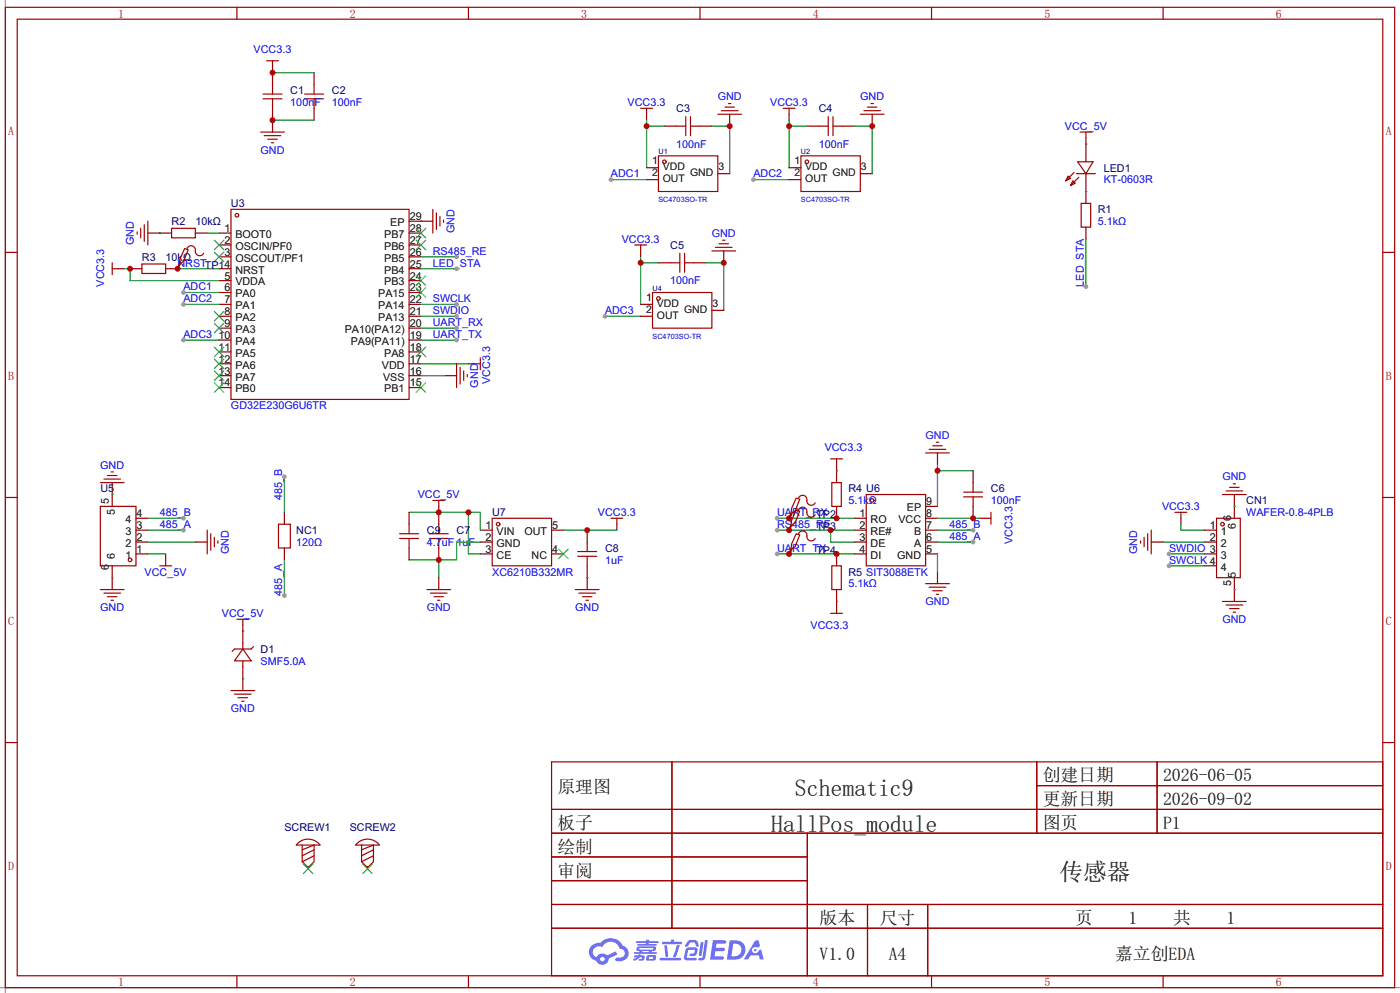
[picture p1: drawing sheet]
<svg xmlns="http://www.w3.org/2000/svg" width="299mm" height="212mm" viewBox="0 0 299 212" stroke-linecap="round" stroke-linejoin="round" font-family="sans-serif">
<path d="M1.1 0v212.3M0 211.1h299.5" fill="none" stroke="#999" stroke-width=".25"/>
<g fill="none" stroke="#a10000" stroke-width=".25">
<path d="M1.1 1.6h297.2v209.5h-297.2zM3.7 4.1h292.1v204.5h-292.1zM50.7 1.6v2.5M100.2 1.6v2.5M149.7 1.6v2.5M199.3 1.6v2.5M248.8 1.6v2.5M1.1 54h2.6M295.8 54h2.5M1.1 106.3h2.6M295.8 106.3h2.5M1.1 158.7h2.6"/>
<path d="M295.8 158.7h2.5M118 162.9h177.8v45.7h-177.8zM118 173h177.8M118 178.1h177.8M143.7 162.9v35.5M172.7 178.1v30.5M221.8 162.9v15.2M221.8 167.9h74M247.5 162.9v15.2M118 183.2h54.7M118 193.3h177.8M118 188.3h54.7"/>
<path d="M118 198.4h177.8M185.6 193.3v15.3M198.4 193.3v15.3M50.7 208.6v2.5M100.2 208.6v2.5M149.7 208.6v2.5M199.3 208.6v2.5M248.8 208.6v2.5"/>
</g>
<g fill="#5487ff">
<path d="M152.5 201h2.2a.49 .49 0 0 1 .7 .4 .49 .49 0 0 1-.7 .3h-1.4l-.2 .9h1.6a.37 .37 0 0 1 .4 .4 .37 .37 0 0 1-.4 .3h-1.7l-.2 1.1h1.4a.48 .48 0 0 1 .7 .4l-.4 .3h-2.6z"/>
<path d="M161.5 201h.8l.3 1.3-.6 .3a.72 .72 0 0 0-1.1 .2 .72 .72 0 0 0 .3 1 .72 .72 0 0 0 1-.4l.1-.2 .5-.3 .6 2.2h-.8l-.3-.9h-1.8l-.5 .9h-.9z"/>
<path d="M149.9 201.4h.6l-.4 2.7a.31 .31 0 0 1-.3 .3 .31 .31 0 0 1-.3-.3z"/>
<path d="M150.8 200.9h.6l-.5 3.7a.97 .97 0 0 1-1.5 .5l.1-.3 .6-.1 .2-.1z"/>
<path d="M147.1 201.2l.5-.3 1.3 .1 .3 .4 .3 .8-.6 .1-.3-.8h-.8h-.2l-.6 .8h-.5z"/>
<path d="M146.8 202.8l.6-.3h1.3l.4 .2a1.51 1.51 0 0 1-.4 1.6l-1 .1a.27 .27 0 0 1-.2-.4 .27 .27 0 0 1 .3-.2h.6l.2-.8-1.4 .1-.3 1.6 1.9 .1a.28 .28 0 0 1 .2 .3 .28 .28 0 0 1-.3 .2h-1.9l-.4-.3-.1-.4z"/>
<path d="M141.1 204.7h4.3a.28 .28 0 0 1 .3 .3 .28 .28 0 0 1-.3 .3h-4.2l-.1-.1z"/>
<path d="M144.8 202h.6l-.5 1.6a1.01 1.01 0 0 1-.6 1l-.3-.2z"/>
<path d="M142.1 202.1h.6l.2 2.2-.2 .3-.4-.2z"/>
<path d="M141.7 201.3h1.8l.2-.5h.5l-.1 .5h1.5a.27 .27 0 0 1 .3 .3 .27 .27 0 0 1-.3 .2h-3.8l-.2-.1z"/>
<path d="M135.7 204.2h.8v-.2h.6l-.1 .2h.8l.1 .4-.1 .6-1.1 .2v-.4l.6-.1v-.2l-.4-.1-.5 .5-.8 .3-.2-.4 .8-.4h-.6z"/>
<path d="M136.1 201.2h2.1l.1-.3h.6l-.1 .3h1.9l.2 .2-.2 .2h-1.9l-.1 .2h1.6l.2 .2-.2 .1h-3.9l-.1-.3h1.8v-.2h-1.9z"/>
<path d="M156.1 201l-.6 4.1h1.4a2.14 2.14 0 0 0 2.6-2.1 2.14 2.14 0 0 0-2.7-2zM156.8 201.7a1.41 1.41 0 0 1 1.8 1.4 1.41 1.41 0 0 1-1.9 1.3h-.3z"/>
<path d="M136.3 202.5l-.2 .6 .6 .2 .1 .2h-1.1v.4h4.6l.2-.2-.1-.2h-1l.1-.1a.66 .66 0 0 0 .7-.3 .66 .66 0 0 0 0-.8h-3.5zM136.8 202.7h2.9l-.1 .3h-2.8zM137.4 203.3h1.4l-.1 .2h-1.2z"/>
<path d="M138.4 204.3l-.2 .9a2.27 2.27 0 0 0 1.8 .1l.2-.1a.84 .84 0 0 0 0-1l-1.4-.1zM138.9 204.6l.7-.1 .1 .3-.2 .2h-.7z"/>
<path d="M126.6 202.1a1.91 1.91 0 0 0-.5 2 1.91 1.91 0 0 0 1.5 1.3 1.35 1.35 0 0 0 1.5 .8 1.35 1.35 0 0 0 1.1-1.3l1.9-.9-.4-.6-1.8 .8a1.41 1.41 0 0 0-2.3 .4 1.25 1.25 0 0 1-.6-1.8 1.25 1.25 0 0 1 1.8-.3 2.01 2.01 0 0 1 2-1.2 2.01 2.01 0 0 1 1.8 1.5 .95 .95 0 0 1 1.1 .9 .95 .95 0 0 1-1 1h-.6a.39 .39 0 0 0-.5 .3 .39 .39 0 0 0 .4 .5 1.82 1.82 0 0 0 2.1-.7 1.82 1.82 0 0 0-.1-2.2l-.8-.5a2.86 2.86 0 0 0-4.8-.6l-1.1 .2zM128.4 205a.5 .5 0 0 1 1 0 .5 .5 0 0 1-1 0z"/>
<circle cx="161.6" cy="203.1" r=".27"/>
</g>
<g fill="none" stroke="#870000" stroke-width=".25">
<path d="M58.3 14.3v1.2M138.3 24.4v1.3M168.8 24.4v1.3M232.3 29.5v1.3M25.3 57.4h1.2M137 53.6v1.3M100.2 77.8h1.3M178.9 99.4v1.2M35.4 118.4v1.3M93.9 108.2v1.3M102.7 113.3h2.6M102.7 118.4h2.6"/>
<path d="M102.7 115.9h2.6M118 113.3h2.5M118 118.4h2.5M132 112.1v1.2M209.4 110.8h1.3M252.6 110.8v1.3M51.9 133.6v1.3M178.9 128.6v1.2"/>
</g>
<path d="M119.5 117.4l2 2M121.5 117.4l-2 2" fill="none" stroke="#3c3" stroke-width=".25"/>
<g fill="none" stroke="#a10000" stroke-width=".25">
<path d="M57 13h2.6M58.3 13v1.3M137 23.2h2.6M138.3 23.2v1.2M167.5 23.2h2.6M168.8 23.2v1.2M231 28.2h2.6M232.3 28.2v1.3M24 56.2v2.5M24 57.4h1.3M135.8 52.4h2.5M137 52.4v1.2"/>
<path d="M101.5 77.8h1.2M102.7 76.5v2.5M177.7 98.1h2.5M178.9 98.1v1.3M35.4 119.7v1.2M92.6 107h2.5M93.9 107v1.2M105.3 110.8h12.7v10.1h-12.7zM130.7 110.8h2.5M132 110.8v1.3M210.7 110.8h1.3M212 109.5v2.6"/>
<path d="M251.3 109.5h2.6M252.6 109.5v1.3M34.2 120.9h2.5M50.7 132.4h2.5M51.9 132.4v1.2M177.7 131.1h2.5M178.9 129.8v1.3"/>
<circle cx="106.6" cy="112.1" r=".38"/>
</g>
<path d="M87.5 109.5h15.2v3.8M100.2 109.5v8.9h2.5M120.5 113.3h11.5" fill="none" stroke="#008700" stroke-width=".25"/>
<circle cx="100.2" cy="109.5" r=".63" fill="#c00"/>
<path d="M91.8 115.1h4.1M91.8 114.1h4.1M93.9 112.1v2" fill="none" stroke="#a10000" stroke-width=".25"/>
<path d="M93.9 109.5v2.6M93.9 117.1v2.6" fill="none" stroke="#870000" stroke-width=".25"/>
<circle cx="93.9" cy="109.5" r=".63" fill="#c00"/>
<path d="M93.9 115.1v2M123.6 118.9h4M123.6 117.9h4M125.6 115.9v2" fill="none" stroke="#a10000" stroke-width=".25"/>
<path d="M125.6 113.3v2.6M125.6 120.9v2.6" fill="none" stroke="#870000" stroke-width=".25"/>
<circle cx="125.6" cy="113.3" r=".63" fill="#c00"/>
<path d="M125.6 118.9v2" fill="none" stroke="#a10000" stroke-width=".25"/>
<path d="M93.9 119.7v3.8M102.7 115.9h-5v3.8h-10.2" fill="none" stroke="#008700" stroke-width=".25"/>
<circle cx="93.9" cy="119.7" r=".63" fill="#c00"/>
<g fill="none" stroke="#870000" stroke-width=".25">
<path d="M27.8 57.4h2.6M34.2 49.8h2.5M35.4 57.4h2.6M41.8 49.8h2.5M182.8 110.8h2.5M182.8 113.3h2.5M182.8 115.9h2.5M182.8 118.4h2.5M198 110.8h2.5M198 113.3h2.5M198 115.9h2.5M198 118.4h2.5"/>
<path d="M198 108.2h2.5M93.9 123.5v2.5M125.6 123.5v2.5"/>
</g>
<g fill="none" stroke="#a10000" stroke-width=".25">
<path d="M30.4 56.4h5v2.1h-5zM36.7 48.8h5.1v2h-5.1zM185.3 105.7h12.7v15.2h-12.7zM91.3 126h5.1M92.1 126.8h3.5M92.8 127.5h2.1M93.6 128.3h.5M123.1 126h5M123.8 126.8h3.6M124.6 127.5h2M125.3 128.3h.6"/>
<circle cx="186.6" cy="107" r=".38"/>
</g>
<path d="M166.2 113.3h16.6M177.7 113.3v2.6h5.1M125.6 123.5h.1" fill="none" stroke="#008700" stroke-width=".25"/>
<circle cx="177.7" cy="113.3" r=".63" fill="#c00"/>
<circle cx="166.2" cy="113.3" r=".51" fill="#999"/>
<path d="M166.2 110.8h16.6" fill="none" stroke="#008700" stroke-width=".25"/>
<circle cx="166.2" cy="110.8" r=".51" fill="#999"/>
<path d="M166.2 118.4h16.6" fill="none" stroke="#008700" stroke-width=".25"/>
<circle cx="166.2" cy="118.4" r=".51" fill="#999"/>
<path d="M200.5 96.8v2.6" fill="none" stroke="#870000" stroke-width=".25"/>
<path d="M198 96.8h5.1M198.8 96.1h3.5M199.5 95.3h2M200.3 94.5h.5" fill="none" stroke="#a10000" stroke-width=".25"/>
<path d="M200.5 99.4v8.8M200.5 100.6h7.7" fill="none" stroke="#008700" stroke-width=".25"/>
<circle cx="200.5" cy="100.6" r=".63" fill="#c00"/>
<path d="M200.5 113.3h7.7" fill="none" stroke="#008700" stroke-width=".25"/>
<circle cx="208.2" cy="113.3" r=".51" fill="#999"/>
<path d="M200.5 115.9h7.7" fill="none" stroke="#008700" stroke-width=".25"/>
<circle cx="208.2" cy="115.9" r=".51" fill="#999"/>
<path d="M232.3 30.8v3.8M232.3 37.1v3.8M200.5 122.2v2.6" fill="none" stroke="#870000" stroke-width=".25"/>
<path d="M228.5 37.6l.5 .5-1 .5zM229.5 38.6l.5 .6-1 .5zM229.7 36.9l-1.7 1.7M230.3 37.1h4M230.5 34.6h3.3l-1.5 2.5zM230.8 37.9l-1.8 1.8M198 124.8h5.1M198.8 125.5h3.5M199.5 126.3h2M200.3 127h.5" fill="none" stroke="#a10000" stroke-width=".25"/>
<path d="M232.3 30.8h.1M232.3 51.1v10.2M200.5 118.4v3.8M200.5 110.8h8.9" fill="none" stroke="#008700" stroke-width=".25"/>
<circle cx="232.3" cy="61.3" r=".51" fill="#999"/>
<path d="M232.3 40.9v2.6M232.3 48.6v2.5M178.9 100.6v2.6M178.9 108.2v2.6" fill="none" stroke="#870000" stroke-width=".25"/>
<path d="M231.3 43.5h2v5.1h-2z" fill="none" stroke="#a10000" stroke-width=".25"/>
<circle cx="178.9" cy="110.8" r=".63" fill="#c00"/>
<path d="M177.9 103.2h2.1v5h-2.1z" fill="none" stroke="#a10000" stroke-width=".25"/>
<path d="M178.9 118.4v2.5" fill="none" stroke="#870000" stroke-width=".25"/>
<circle cx="178.9" cy="118.4" r=".63" fill="#c00"/>
<path d="M178.9 126v2.6" fill="none" stroke="#870000" stroke-width=".25"/>
<path d="M177.9 120.9h2.1v5.1h-2.1z" fill="none" stroke="#a10000" stroke-width=".25"/>
<path d="M232.3 40.9h.1M250.1 120.9h7.6" fill="none" stroke="#008700" stroke-width=".25"/>
<circle cx="250.1" cy="120.9" r=".51" fill="#999"/>
<path d="M250.1 118.4h7.6" fill="none" stroke="#008700" stroke-width=".25"/>
<circle cx="250.1" cy="118.4" r=".51" fill="#999"/>
<path d="M24 105.7h.1M31.6 115.9h10.2M31.6 118.4h3.8M31.6 110.8h7.6M248.8 115.9h8.9M252.6 112.1v1.2h5.1M24 123.5h.1" fill="none" stroke="#008700" stroke-width=".25"/>
<path d="M24 103.2v5M29.1 115.9h2.5M29.1 118.4h2.5M29.1 113.3h2.5M29.1 110.8h2.5M41.8 115.9h2.5M246.3 115.9h2.5M264 105.7v2.5M24 120.9v5.1M264 126v2.6" fill="none" stroke="#870000" stroke-width=".25"/>
<g fill="none" stroke="#a10000" stroke-width=".25">
<path d="M21.5 108.2h7.6v12.7h-7.6zM21.5 103.2h5M22.2 102.4h3.6M23 101.6h2M23.7 100.9h.6M44.3 113.3v5.1M45.1 114.1v3.5M45.8 114.8v2.1M46.6 115.6v.5M244 115.6v.5M244.7 114.8v2.1M245.5 114.1v3.5"/>
<path d="M246.3 113.3v5.1M261.5 105.7h5.1M262.3 104.9h3.5M263 104.2h2M263.8 103.4h.5M21.5 126h5M22.2 126.8h3.6M23 127.5h2M23.7 128.3h.6M261.5 128.6h5.1M262.3 129.3h3.5M263 130.1h2"/>
<path d="M263.8 130.8h.5"/>
<circle cx="27.8" cy="119.7" r=".38"/>
</g>
<circle cx="39.2" cy="110.8" r=".51" fill="#999"/>
<path d="M31.6 113.3h7.6" fill="none" stroke="#008700" stroke-width=".25"/>
<circle cx="39.2" cy="113.3" r=".51" fill="#999"/>
<path d="M59.6 112.1h2.5v5h-2.5z" fill="none" stroke="#a10000" stroke-width=".25"/>
<path d="M60.8 109.5v2.6M60.8 117.1v2.6" fill="none" stroke="#870000" stroke-width=".25"/>
<path d="M60.8 101.9v7.6" fill="none" stroke="#008700" stroke-width=".25"/>
<circle cx="60.8" cy="101.9" r=".51" fill="#999"/>
<path d="M60.8 119.7v7.6" fill="none" stroke="#008700" stroke-width=".25"/>
<circle cx="60.8" cy="127.3" r=".51" fill="#999"/>
<g fill="none" stroke="#a10000" stroke-width=".25">
<path d="M58.3 18.1v2M67.2 18.1v2M56.3 20.1h4M56.3 21.1h4M58.3 21.1v2.1M65.2 20.1h4M65.2 21.1h4M67.2 21.1v2.1M144.7 27h2M146.7 24.9v4.1M147.7 27h2M147.7 24.9v4.1"/>
<path d="M175.1 27h2.1M177.2 24.9v4.1M178.2 27h2M178.2 24.9v4.1M143.4 56.2h2M145.4 54.1v4.1M146.4 56.2h2.1M146.4 54.1v4.1M206.1 105.2h4.1M208.2 103.2v2M208.2 106.2v2"/>
</g>
<path d="M58.3 15.5v2.6M67.2 15.5v2.6M58.3 23.2v2.5M67.2 23.2v2.5M142.1 27h2.6M149.7 27h2.6M172.6 27h2.5M180.2 27h2.6M140.8 56.2h2.6M148.5 56.2h2.5M208.2 100.6v2.6M208.2 108.2v2.6" fill="none" stroke="#870000" stroke-width=".25"/>
<circle cx="208.2" cy="110.8" r=".63" fill="#c00"/>
<path d="M206.1 106.2h4.1" fill="none" stroke="#a10000" stroke-width=".25"/>
<path d="M137 56.2h3.8M137 54.9v10.2" fill="none" stroke="#008700" stroke-width=".25"/>
<circle cx="137" cy="56.2" r=".63" fill="#c00"/>
<path d="M168.8 25.7v10.2M168.8 27h3.8" fill="none" stroke="#008700" stroke-width=".25"/>
<circle cx="168.8" cy="27" r=".63" fill="#c00"/>
<path d="M138.3 27h3.8M138.3 25.7v10.2" fill="none" stroke="#008700" stroke-width=".25"/>
<circle cx="138.3" cy="27" r=".63" fill="#c00"/>
<path d="M156.1 24.4v2.6M186.6 24.4v2.6M154.8 53.6v2.6" fill="none" stroke="#870000" stroke-width=".25"/>
<path d="M153.5 24.4h5.1M154.3 23.7h3.6M155.1 22.9h2M155.8 22.1h.5M184 24.4h5.1M184.8 23.7h3.5M185.5 22.9h2.1M186.3 22.1h.5M152.3 53.6h5.1M153 52.9h3.6M153.8 52.1h2M154.6 51.3h.5" fill="none" stroke="#a10000" stroke-width=".25"/>
<path d="M151 56.2h3.8v10.1" fill="none" stroke="#008700" stroke-width=".25"/>
<circle cx="154.8" cy="56.2" r=".63" fill="#c00"/>
<path d="M152.3 27h3.8v10.1" fill="none" stroke="#008700" stroke-width=".25"/>
<circle cx="156.1" cy="27" r=".63" fill="#c00"/>
<path d="M182.8 27h3.8v10.1" fill="none" stroke="#008700" stroke-width=".25"/>
<circle cx="186.6" cy="27" r=".63" fill="#c00"/>
<g fill="none" stroke="#a10000" stroke-width=".25">
<path d="M260.2 110.8h5.1v12.7h-5.1z"/>
<circle cx="261.5" cy="112.1" r=".38"/>
</g>
<path d="M257.7 113.3h2.5M257.7 115.9h2.5M257.7 118.4h2.5M264 108.2v2.6M257.7 120.9h2.5M264 123.5v2.5" fill="none" stroke="#870000" stroke-width=".25"/>
<path d="M129.4 67.6h7.6" fill="none" stroke="#008700" stroke-width=".25"/>
<circle cx="129.4" cy="67.6" r=".51" fill="#999"/>
<path d="M161.2 38.4h7.6" fill="none" stroke="#008700" stroke-width=".25"/>
<circle cx="161.2" cy="38.4" r=".51" fill="#999"/>
<path d="M130.7 38.4h7.6" fill="none" stroke="#008700" stroke-width=".25"/>
<circle cx="130.7" cy="38.4" r=".51" fill="#999"/>
<path d="M264 108.2h.1M264 126h.1" fill="none" stroke="#008700" stroke-width=".25"/>
<path d="M49.4 147.6h5.1M50.2 148.4h3.5M50.9 149.1h2.1M51.7 149.9h.5M63.8 180.2a3.2 3.2 0 0 1 4.7 .4h-5.1zM64.6 180.6v3.6l1.3 1.3 1.3-1.3v-3.6l-2.6 1M67.2 181.6l-2.6 1.3M67.2 182.9l-2.6 1.3M76.5 180.2a3.2 3.2 0 0 1 4.7 .4h-5.1zM77.3 180.6v3.6l1.3 1.3 1.3-1.3v-3.6l-2.6 1M79.9 181.6l-2.6 1.3M79.9 182.9l-2.6 1.3" fill="none" stroke="#a10000" stroke-width=".25"/>
<path d="M168.8 110.8h.1M51.9 145.1v2.5M65.9 185.2v.5M78.6 185.2v.5" fill="none" stroke="#870000" stroke-width=".25"/>
<path d="M64.9 184.7l2 2M66.9 184.7l-2 2M77.6 184.7l2 2M79.6 184.7l-2 2" fill="none" stroke="#3c3" stroke-width=".25"/>
<circle cx="168.8" cy="110.8" r=".63" fill="#c00"/>
<path d="M170.3 106.5l.8 .2-1 2.6-.6 .2-.7 1.3 .5-1.5v-.5zM170.8 106.5a.93 .93 0 0 1 1.1-.6 .93 .93 0 0 1 .7 1.1 .94 .94 0 0 0 .7 1 .94 .94 0 0 0 1.1-.5" fill="none" stroke="#a10000" stroke-width=".25"/>
<path d="M168.8 113.3h.1" fill="none" stroke="#870000" stroke-width=".25"/>
<circle cx="168.8" cy="113.3" r=".63" fill="#c00"/>
<path d="M170.3 109l.8 .3-1 2.5-.6 .3-.7 1.2 .5-1.5v-.5zM170.8 109a.93 .93 0 0 1 1.1-.6 .93 .93 0 0 1 .7 1.1 .94 .94 0 0 0 .7 1 .94 .94 0 0 0 1.1-.5" fill="none" stroke="#a10000" stroke-width=".25"/>
<path d="M168.8 118.4h.1" fill="none" stroke="#870000" stroke-width=".25"/>
<circle cx="168.8" cy="118.4" r=".63" fill="#c00"/>
<path d="M55.8 28.2h5M56.5 29h3.6M57.3 29.8h2M58 30.5h.5M170.3 114.1l.8 .2-1 2.6-.6 .2-.7 1.3 .5-1.5v-.5zM170.8 114.1a.93 .93 0 0 1 1.1-.6 .93 .93 0 0 1 .7 1.1 .94 .94 0 0 0 .7 1 .94 .94 0 0 0 1.1-.5" fill="none" stroke="#a10000" stroke-width=".25"/>
<path d="M58.3 25.7v2.5" fill="none" stroke="#870000" stroke-width=".25"/>
<path d="M58.3 15.5h8.9" fill="none" stroke="#008700" stroke-width=".25"/>
<circle cx="58.3" cy="15.5" r=".63" fill="#c00"/>
<path d="M58.3 25.7h8.9" fill="none" stroke="#008700" stroke-width=".25"/>
<circle cx="58.3" cy="25.7" r=".63" fill="#c00"/>
<g fill="none" stroke="#a10000" stroke-width=".25">
<path d="M140.8 33.3h12.7v7.6h-12.7zM171.3 33.3h12.7v7.6h-12.7zM49.4 44.7h38.1v40.7h-38.1zM139.6 62.5h12.7v7.6h-12.7zM51.9 138.7l1.8 2.6h-3.5zM51.9 137.5v1.2M54.2 138.2l-.5 .5h-3.5l-.5 .5M51.9 141.3v1.2"/>
<circle cx="142.1" cy="34.6" r=".38"/>
<circle cx="172.6" cy="34.6" r=".38"/>
<circle cx="50.7" cy="46" r=".38"/>
<circle cx="140.8" cy="63.8" r=".38"/>
</g>
<g fill="none" stroke="#870000" stroke-width=".25">
<path d="M138.3 35.9h2.5M138.3 38.4h2.5M153.5 37.1h2.6M168.8 35.9h2.5M168.8 38.4h2.5M184 37.1h2.6M46.9 49.8h2.5M46.9 52.4h2.5M46.9 54.9h2.5M46.9 57.4h2.5M46.9 60h2.5M87.5 49.8h2.5"/>
<path d="M87.5 52.4h2.5M87.5 54.9h2.5M87.5 57.4h2.5M87.5 60h2.5M87.5 47.3h2.5M46.9 62.5h2.5M46.9 65.1h2.5M46.9 67.6h2.5M46.9 70.1h2.5M46.9 72.7h2.5M46.9 75.2h2.5M46.9 77.8h2.5"/>
<path d="M87.5 62.5h2.5M87.5 65.1h2.5M87.5 67.6h2.5M87.5 70.1h2.5M87.5 72.7h2.5M87.5 75.2h2.5M87.5 77.8h2.5M137 65.1h2.6M137 67.6h2.6M152.3 66.3h2.5M46.9 80.3h2.5M46.9 82.8h2.5"/>
<path d="M87.5 80.3h2.5M87.5 82.8h2.5M51.9 134.9v2.6M51.9 142.5v2.6"/>
</g>
<g fill="none" stroke="#3c3" stroke-width=".25">
<path d="M45.8 51.3l2.1 2.1M45.8 53.9l2.1 2M47.9 51.3l-2.1 2.1M47.9 53.9l-2.1 2M89 59l2.1 2M89 51.3l2.1 2.1M89 48.8l2.1 2M91.1 59l-2.1 2M91.1 51.3l-2.1 2.1M91.1 48.8l-2.1 2M45.8 66.6l2.1 2M45.8 69.1l2.1 2.1"/>
<path d="M45.8 74.2l2.1 2M45.8 76.7l2.1 2.1M45.8 79.3l2.1 2M47.9 66.6l-2.1 2M47.9 69.1l-2.1 2.1M47.9 74.2l-2.1 2M47.9 76.7l-2.1 2.1M47.9 79.3l-2.1 2M89 74.2l2.1 2M89 61.5l2.1 2M91.1 74.2l-2.1 2M91.1 61.5l-2.1 2"/>
<path d="M45.8 81.8l2.1 2.1M47.9 81.8l-2.1 2.1M89 81.8l2.1 2.1M91.1 81.8l-2.1 2.1"/>
</g>
<path d="M39.2 62.5h7.7M51.9 134.9h.1M51.9 145.1h.1" fill="none" stroke="#008700" stroke-width=".25"/>
<circle cx="39.2" cy="62.5" r=".51" fill="#999"/>
<path d="M39.2 65.1h7.7" fill="none" stroke="#008700" stroke-width=".25"/>
<circle cx="39.2" cy="65.1" r=".51" fill="#999"/>
<path d="M39.2 72.7h7.7" fill="none" stroke="#008700" stroke-width=".25"/>
<circle cx="39.2" cy="72.7" r=".51" fill="#999"/>
<path d="M90 72.7h7.7" fill="none" stroke="#008700" stroke-width=".25"/>
<circle cx="97.7" cy="72.7" r=".51" fill="#999"/>
<path d="M90 70.1h7.7" fill="none" stroke="#008700" stroke-width=".25"/>
<circle cx="97.7" cy="70.1" r=".51" fill="#999"/>
<path d="M90 54.9h7.7" fill="none" stroke="#008700" stroke-width=".25"/>
<circle cx="97.7" cy="54.9" r=".51" fill="#999"/>
<path d="M90 57.4h7.7" fill="none" stroke="#008700" stroke-width=".25"/>
<circle cx="97.7" cy="57.4" r=".51" fill="#999"/>
<path d="M90 67.6h7.7" fill="none" stroke="#008700" stroke-width=".25"/>
<circle cx="97.7" cy="67.6" r=".51" fill="#999"/>
<path d="M90 65.1h7.7" fill="none" stroke="#008700" stroke-width=".25"/>
<circle cx="97.7" cy="65.1" r=".51" fill="#999"/>
<path d="M38 57.4h8.9" fill="none" stroke="#008700" stroke-width=".25"/>
<path d="M38 57.4h.1" fill="none" stroke="#870000" stroke-width=".25"/>
<circle cx="38" cy="57.4" r=".63" fill="#c00"/>
<path d="M29.3 49.6v.5M30.1 48.8v2M30.9 48v3.6M31.6 47.3v5.1M39.5 53.1l.8 .3-1.1 2.5-.5 .3-.7 1.2 .5-1.5v-.5zM40 53.1a.93 .93 0 0 1 1.1-.5 .93 .93 0 0 1 .7 1 .94 .94 0 0 0 .7 1 .94 .94 0 0 0 1.1-.5" fill="none" stroke="#a10000" stroke-width=".25"/>
<path d="M26.5 57.4h1.3v2.6h19.1M34.2 49.8h.1M44.3 49.8h2.6" fill="none" stroke="#008700" stroke-width=".25"/>
<path d="M31.6 49.8h2.6" fill="none" stroke="#870000" stroke-width=".25"/>
<circle cx="27.8" cy="57.4" r=".63" fill="#c00"/>
<path d="M90 47.3h.1M90 77.8h10.2M90 80.3h5.1M178.9 100.6h.1M178.9 128.6h.1" fill="none" stroke="#008700" stroke-width=".25"/>
<path d="M90 47.3h2.6M95.1 80.3h2.6M87.5 109.5v2.6M87.5 117.1v2.6" fill="none" stroke="#870000" stroke-width=".25"/>
<path d="M92.6 44.7v5.1M93.3 45.5v3.6M94.1 46.3v2M94.9 47v.5M97.7 77.8v5M98.4 78.5v3.6M99.2 79.3v2M99.9 80v.6M85.5 115.1h4M85.5 114.1h4M87.5 112.1v2M87.5 115.1v2" fill="none" stroke="#a10000" stroke-width=".25"/>
<g font-size="5.1">
<text x="170" y="170.2">Schematic9</text>
<text x="165" y="177.8">HallPos_module</text>
<text x="226.6" y="188">传感器</text>
</g>
<g font-size="3.8">
<text x="223" y="167">创建日期</text>
<text x="248.8" y="167">2026-06-05</text>
<text x="119.3" y="169.6">原理图</text>
<text x="223" y="172.1">更新日期</text>
<text x="248.8" y="172.1">2026-09-02</text>
<text x="119.3" y="177.2">板子</text>
<text x="223" y="177.2">图页</text>
<text x="248.8" y="177.2">P1</text>
<text x="119.3" y="182.3">绘制</text>
<text x="119.3" y="187.4">审阅</text>
<text x="175.3" y="197.5">版本</text>
<text x="188.2" y="197.5">尺寸</text>
<text x="230" y="197.5">页</text>
<text x="241.4" y="197.5">1</text>
<text x="250.9" y="197.5">共</text>
<text x="262.4" y="197.5">1</text>
<text x="175.3" y="205.1">V1.0</text>
<text x="190.1" y="205.1">A4</text>
<text x="238.5" y="205.1">嘉立创EDA</text>
</g>
<g font-size="2.5" fill="#a00000">
<text x="25.3" y="3.8">1</text>
<text x="74.8" y="3.8">2</text>
<text x="124.3" y="3.8">3</text>
<text x="173.9" y="3.8">4</text>
<text x="223.4" y="3.8">5</text>
<text x="272.9" y="3.8">6</text>
<text x="1.8" y="28.8">A</text>
<text x="296.4" y="28.8">A</text>
<text x="1.8" y="81.2">B</text>
<text x="296.4" y="81.2">B</text>
<text x="1.8" y="133.5">C</text>
<text x="296.4" y="133.5">C</text>
<text x="1.8" y="185.9">D</text>
<text x="296.4" y="185.9">D</text>
<text x="25.3" y="210.9">1</text>
<text x="74.8" y="210.9">2</text>
<text x="124.3" y="210.9">3</text>
<text x="173.9" y="210.9">4</text>
<text x="223.4" y="210.9">5</text>
<text x="272.9" y="210.9">6</text>
</g>
<g font-size="2.3" fill="#00f">
<text x="54.3" y="11.3">VCC3.3</text>
<text x="62.1" y="22.7">100nF</text>
<text x="71" y="22.7">100nF</text>
<text x="134.3" y="22.7">VCC3.3</text>
<text x="153.5" y="21.4">GND</text>
<text x="164.7" y="22.7">VCC3.3</text>
<text x="184" y="21.4">GND</text>
<text x="227.8" y="27.8">VCC_5V</text>
<text x="55.7" y="32.9">GND</text>
<text x="144.7" y="31.6">100nF</text>
<text x="175.1" y="31.6">100nF</text>
<text x="130.7" y="37.9">ADC1</text>
<text x="161.2" y="37.9">ADC2</text>
<text x="236.1" y="39.2">KT-0603R</text>
<text x="28.6" y="52.4" transform="rotate(-90 28.6 52.4)">GND</text>
<text x="97.2" y="49.8" transform="rotate(-90 97.2 49.8)">GND</text>
<text x="133" y="51.9">VCC3.3</text>
<text x="152.2" y="50.6">GND</text>
<text x="234.8" y="48.1">5.1kΩ</text>
<text x="38" y="57">NRSTTP14</text>
<text x="92.6" y="54.4">RS485_RE</text>
<text x="92.6" y="57">LED_STA</text>
<text x="22.3" y="61.3" transform="rotate(-90 22.3 61.3)">VCC3.3</text>
<text x="39.2" y="62.1">ADC1</text>
<text x="39.2" y="64.6">ADC2</text>
<text x="92.6" y="64.6">SWCLK</text>
<text x="143.4" y="60.8">100nF</text>
<text x="231.8" y="61.3" transform="rotate(-90 231.8 61.3)">LED_STA</text>
<text x="92.6" y="69.7">UART_RX</text>
<text x="92.6" y="67.1">SWDIO</text>
<text x="129.4" y="67.1">ADC3</text>
<text x="39.2" y="72.2">ADC3</text>
<text x="92.6" y="72.2">UART_TX</text>
<text x="102.3" y="82.9" transform="rotate(-90 102.3 82.9)">GND</text>
<text x="104.8" y="82" transform="rotate(-90 104.8 82)">VCC3.3</text>
<text x="49.4" y="87.5">GD32E230G6U6TR</text>
<text x="198" y="93.8">GND</text>
<text x="21.4" y="100.2">GND</text>
<text x="176.4" y="96.4">VCC3.3</text>
<text x="60.4" y="107" transform="rotate(-90 60.4 107)">485_B</text>
<text x="89.4" y="106.5">VCC_5V</text>
<text x="181.5" y="107.8">5.1kΩ</text>
<text x="212" y="107.8">100nF</text>
<text x="261.5" y="102.7">GND</text>
<text x="34.2" y="110.3">485_B</text>
<text x="34.2" y="112.9">485_A</text>
<text x="127.9" y="110.3">VCC3.3</text>
<text x="166.2" y="112.9">RS485_RE</text>
<text x="166.2" y="110.3">UART_RX</text>
<text x="203.1" y="112.9">485_B</text>
<text x="248.6" y="109.1">VCC3.3</text>
<text x="266.6" y="110.3">WAFER-0.8-4PLB</text>
<text x="48.9" y="118.4" transform="rotate(-90 48.9 118.4)">GND</text>
<text x="63.4" y="116.7">120Ω</text>
<text x="91.3" y="116.7">4.7uF</text>
<text x="97.7" y="116.7">1uF</text>
<text x="166.2" y="117.9">UART_TX</text>
<text x="203.1" y="115.4">485_A</text>
<text x="216.6" y="116.3" transform="rotate(-90 216.6 116.3)">VCC3.3</text>
<text x="243.3" y="118.4" transform="rotate(-90 243.3 118.4)">GND</text>
<text x="250.1" y="117.9">SWDIO 3</text>
<text x="30.9" y="123">VCC_5V</text>
<text x="105.3" y="123">XC6210B332MR</text>
<text x="129.4" y="120.5">1uF</text>
<text x="181.5" y="125.6">5.1kΩ</text>
<text x="250.1" y="120.5">SWCLK 4</text>
<text x="21.4" y="130.6">GND</text>
<text x="47.5" y="131.9">VCC_5V</text>
<text x="60.4" y="127.3" transform="rotate(-90 60.4 127.3)">485_A</text>
<text x="91.3" y="130.6">GND</text>
<text x="123" y="130.6">GND</text>
<text x="198" y="129.4">GND</text>
<text x="173.4" y="134.5">VCC3.3</text>
<text x="261.5" y="133.2">GND</text>
<text x="55.8" y="142.1">SMF5.0A</text>
<text x="49.4" y="152.2">GND</text>
</g>
<g font-size="2.3" fill="#000080">
<text x="62.1" y="20.2">C1</text>
<text x="71" y="20.2">C2</text>
<text x="144.7" y="24">C3</text>
<text x="175.1" y="24">C4</text>
<text x="236.1" y="36.7">LED1</text>
<text x="49.4" y="44.3">U3</text>
<text x="234.8" y="45.6">R1</text>
<text x="36.7" y="48.1">R2</text>
<text x="41.8" y="48.1">10kΩ</text>
<text x="143.4" y="53.2">C5</text>
<text x="30.4" y="55.7">R3</text>
<text x="35.4" y="55.7">10kΩ</text>
<text x="21.5" y="105.2">U5</text>
<text x="181.5" y="105.2">R4 U6</text>
<text x="212" y="105.2">C6</text>
<text x="266.6" y="107.8">CN1</text>
<text x="105.3" y="110.3">U7</text>
<text x="174.6" y="110.8">TP2</text>
<text x="174.6" y="113.4">TP3</text>
<text x="63.4" y="114.1">NC1</text>
<text x="91.3" y="114.1">C9</text>
<text x="97.7" y="114.1">C7</text>
<text x="129.4" y="117.9">C8</text>
<text x="174.6" y="118.4">TP4</text>
<text x="181.5" y="123">R5 SIT3088ETK</text>
<text x="55.8" y="139.5">D1</text>
<text x="60.8" y="177.6">SCREW1</text>
<text x="74.8" y="177.6">SCREW2</text>
</g>
<g font-size="2.3">
<text x="87.6" y="47.1">29</text>
<text x="48" y="49.6">1</text>
<text x="48" y="52.1">2</text>
<text x="50.3" y="50.9">BOOT0</text>
<text x="50.3" y="53.4">OSCIN/PF0</text>
<text x="82.2" y="53.4">PB6</text>
<text x="82.2" y="50.9">PB7</text>
<text x="83.5" y="48.3">EP</text>
<text x="87.6" y="52.1">27</text>
<text x="87.6" y="49.6">28</text>
<text x="48" y="54.7">3</text>
<text x="48" y="59.8">5</text>
<text x="50.3" y="55.9">OSCOUT/PF1</text>
<text x="50.3" y="58.5">NRST</text>
<text x="82.2" y="58.5">PB4</text>
<text x="82.2" y="55.9">PB5</text>
<text x="87.6" y="59.8">24</text>
<text x="87.6" y="57.2">25</text>
<text x="87.6" y="54.7">26</text>
<text x="48" y="62.3">6</text>
<text x="48" y="64.8">7</text>
<text x="50.3" y="61">VDDA</text>
<text x="50.3" y="63.6">PA0</text>
<text x="80.9" y="63.6">PA15</text>
<text x="82.2" y="61">PB3</text>
<text x="87.6" y="64.8">22</text>
<text x="87.6" y="62.3">23</text>
<text x="48" y="67.4">8</text>
<text x="48" y="69.9">9</text>
<text x="50.3" y="66.1">PA1</text>
<text x="50.3" y="68.6">PA2</text>
<text x="50.3" y="71.2">PA3</text>
<text x="73.7" y="71.2">PA10(PA12)</text>
<text x="80.9" y="68.6">PA13</text>
<text x="80.9" y="66.1">PA14</text>
<text x="87.6" y="69.9">20</text>
<text x="87.6" y="67.4">21</text>
<text x="46.7" y="72.5">10</text>
<text x="46.7" y="75">11</text>
<text x="46.7" y="77.5">12</text>
<text x="50.3" y="73.7">PA4</text>
<text x="50.3" y="76.3">PA5</text>
<text x="75" y="73.7">PA9(PA11)</text>
<text x="82.2" y="76.3">PA8</text>
<text x="87.6" y="77.5">17</text>
<text x="87.6" y="75">18</text>
<text x="87.6" y="72.5">19</text>
<text x="46.7" y="80.1">13</text>
<text x="46.7" y="82.6">14</text>
<text x="50.3" y="78.8">PA6</text>
<text x="50.3" y="81.3">PA7</text>
<text x="50.3" y="83.9">PB0</text>
<text x="81.7" y="78.8">VDD</text>
<text x="81.9" y="81.3">VSS</text>
<text x="82.2" y="83.9">PB1</text>
<text x="87.6" y="82.6">15</text>
<text x="87.6" y="80.1">16</text>
<text x="23.3" y="107.6" transform="rotate(-90 23.3 107.6)">5</text>
<text x="24.6" y="110" transform="rotate(-90 24.6 110)">5</text>
<text x="26.9" y="111.8">4</text>
<text x="29.2" y="113.1">3</text>
<text x="29.2" y="110.6">4</text>
<text x="103.9" y="113.1">1</text>
<text x="118.1" y="113.1">5</text>
<text x="183.9" y="110.6">1</text>
<text x="183.9" y="113.1">2</text>
<text x="186.2" y="111.8">RO</text>
<text x="192.2" y="111.8">VCC</text>
<text x="194" y="109.3">EP</text>
<text x="198.1" y="113.1">7</text>
<text x="198.1" y="110.6">8</text>
<text x="198.1" y="108">9</text>
<text x="258.8" y="113.1">1</text>
<text x="263.3" y="111.3" transform="rotate(-90 263.3 111.3)">6</text>
<text x="264.3" y="113.1" transform="rotate(-90 264.3 113.1)">6</text>
<text x="24.6" y="119.5" transform="rotate(-90 24.6 119.5)">6</text>
<text x="26.9" y="119.4">1</text>
<text x="26.9" y="116.9">2</text>
<text x="26.9" y="114.4">3</text>
<text x="29.2" y="118.2">1</text>
<text x="29.2" y="115.6">2</text>
<text x="103.9" y="118.2">3</text>
<text x="103.9" y="115.6">2</text>
<text x="106.2" y="119.4">CE</text>
<text x="106.2" y="116.9">GND</text>
<text x="106.2" y="114.4">VIN</text>
<text x="112.2" y="114.4">OUT</text>
<text x="113.7" y="119.4">NC</text>
<text x="118.1" y="118.2">4</text>
<text x="183.9" y="115.6">3</text>
<text x="183.9" y="118.2">4</text>
<text x="186.2" y="114.4">RE#</text>
<text x="186.2" y="116.9">DE</text>
<text x="186.2" y="119.4">DI</text>
<text x="191.9" y="119.4">GND</text>
<text x="195.5" y="116.9">A</text>
<text x="195.5" y="114.4">B</text>
<text x="198.1" y="118.2">5</text>
<text x="198.1" y="115.6">6</text>
<text x="258.8" y="115.6">2</text>
<text x="261.2" y="114.4">1</text>
<text x="261.2" y="116.9">2</text>
<text x="261.2" y="119.4">3</text>
<text x="23.3" y="121.9" transform="rotate(-90 23.3 121.9)">6</text>
<text x="261.2" y="122">4</text>
<text x="263.3" y="125.3" transform="rotate(-90 263.3 125.3)">5</text>
<text x="264.3" y="123.5" transform="rotate(-90 264.3 123.5)">5</text>
</g>
<g font-size="2.2">
<text x="139.5" y="35.2">1</text>
<text x="169.9" y="35.2">1</text>
<text x="139.5" y="37.7">2</text>
<text x="141.8" y="36.4">VDD</text>
<text x="141.8" y="39">OUT</text>
<text x="147.6" y="37.7">GND</text>
<text x="153.7" y="36.4">3</text>
<text x="169.9" y="37.7">2</text>
<text x="172.3" y="36.4">VDD</text>
<text x="172.3" y="39">OUT</text>
<text x="178.1" y="37.7">GND</text>
<text x="184.1" y="36.4">3</text>
<text x="138.2" y="64.4">1</text>
<text x="140.5" y="65.6">VDD</text>
<text x="152.4" y="65.6">3</text>
<text x="138.2" y="66.9">2</text>
<text x="140.5" y="68.2">OUT</text>
<text x="146.3" y="66.9">GND</text>
</g>
<g font-size="1.6" fill="#000080">
<text x="140.8" y="33">U1</text>
<text x="171.3" y="33">U2</text>
<text x="139.6" y="62.2">U4</text>
</g>
<g font-size="1.6" fill="#00f">
<text x="140.8" y="43.2">SC4703SO-TR</text>
<text x="171.3" y="43.2">SC4703SO-TR</text>
<text x="139.6" y="72.4">SC4703SO-TR</text>
</g>
</svg>
